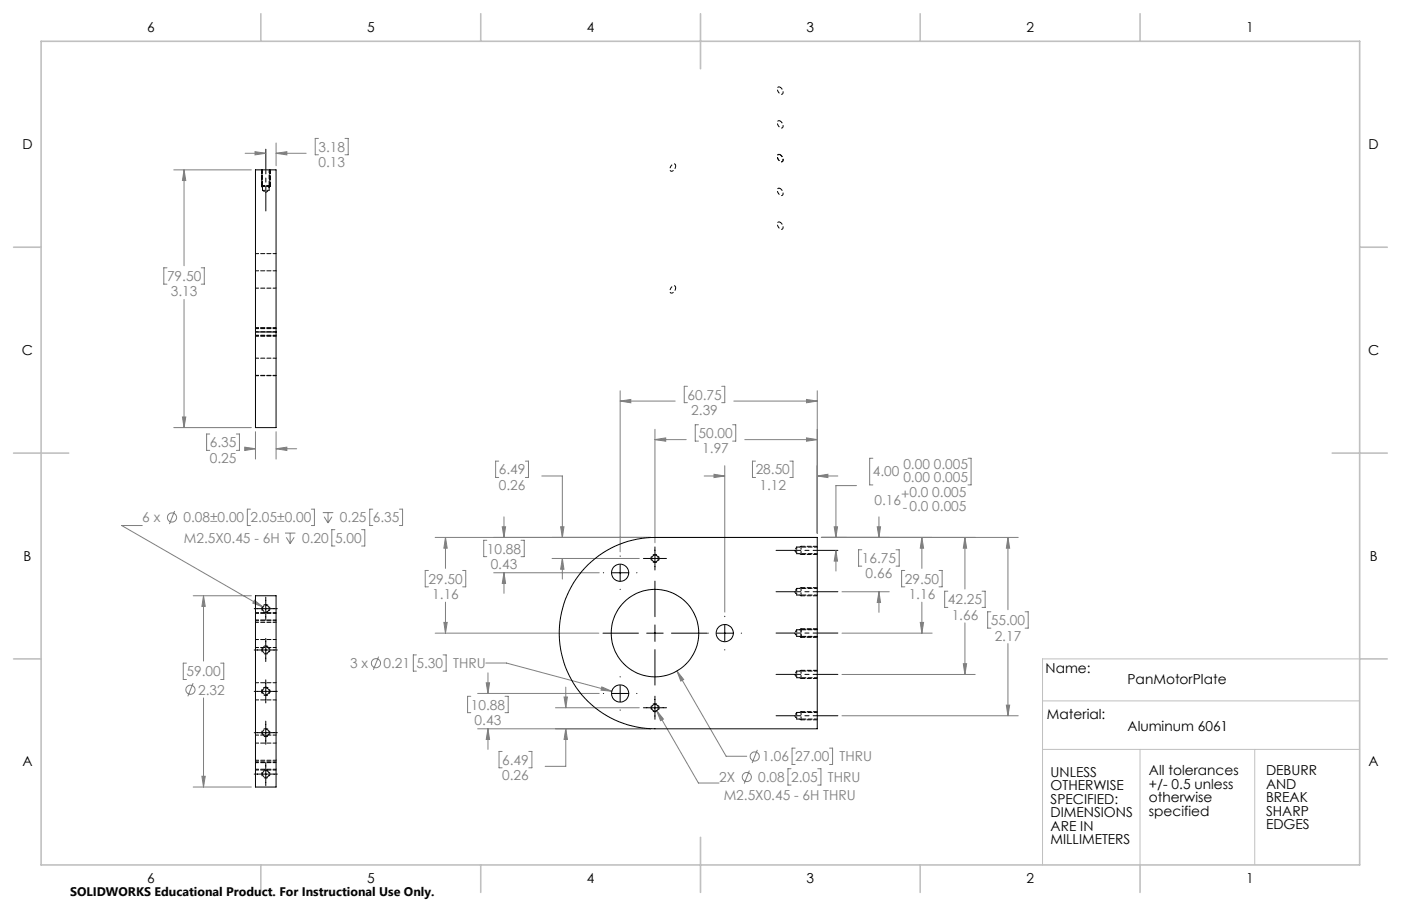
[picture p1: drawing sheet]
<svg xmlns="http://www.w3.org/2000/svg" width="432mm" height="279mm" viewBox="0 0 432 279" stroke-linecap="round" stroke-linejoin="round" font-family="sans-serif">
<g fill="none" stroke="#808080" stroke-width=".31">
<path d="M53.6 52.4h23.9M56.7 52.4l.6 3.3h-1.1zM56.7 52.4v29.6M75.6 47.3h6.3M78.6 46.8l3.3 .5-3.3 .5zM85.1 47.3l3.3-.5v1zM85.1 44.1v7M85.1 47.3h9.3M98.1 42.7h-.9v5h.9M106.3 42.7h1v5h-1M51.5 82.6h-1v5h1M56.7 92.4v39.5"/>
<path d="M62 82.6h1v5h-1M211.9 119.1h-1v5.1h1M222.4 119.1h1v5.1h-1M53.6 131.9h23.9M56.2 128.6h1.1l-.6 3.3zM64.6 133.8h-.9v5.1h.9M72.8 133.8h1v5.1h-1M75.4 137.9l3.3 .5-3.3 .5zM76.6 138.4h2.1M78.7 133.1v8.5M85.1 138.4l3.3-.5v1zM85.1 133.1v8.5"/>
<path d="M85.1 138.4h6.3M191.1 123.7l3.3-.5v1zM191.1 120.5v49.7M191.1 123.7h17M201.9 135.6l3.3-.6v1.1zM201.9 132.4v35M201.9 135.6h9.6M215.3 131h-1v5h1M225.8 131h1v5h-1M226.2 123.7h25.7M229.6 135.6h22.3M248.6 123.2l3.3 .5-3.3 .5z"/>
<path d="M248.6 135l3.3 .6-3.3 .5zM251.9 120.5v44M53.8 157.6l-1.6 4M77.2 157h-1v5.1h1M96 157h.9v5.1h-.9M99.5 158.1h3.2M99.9 159.3l1.2 2M101.1 158.1v3.2M102.3 159.3l-1.2 2M114.9 157h-1v5.1h1M123.1 157h1v5.1h-1M153.7 142.2h-.9v5h.9"/>
<path d="M155.3 159.4v6.3M161.9 142.2h1v5h-1M167 146.8h6.3v18.9M217 146.8h6.4M220.1 146.3l3.3 .5-3.3 .5zM223.4 143.6v45.2M232.9 142.2h-1v5h1M243.5 142.2h.9v5h-.9M251.9 146.8l3.3-.5v1zM251.9 146.8h6.3M264 149.8h-6.4v15.9M269 141.3h-1v8.2h1"/>
<path d="M270.9 159.4v6.3M298.3 141.3h1v8.2h-1M43.9 162.1h-6.4l43.5 25.1M87.8 164.4h3.3M88.2 165.7l1.2 1.9M89.4 164.4v3.2M90.7 165.7l-1.3 1.9M103.2 163.3h-.9v5.1h.9M111.4 163.3h1v5.1h-1M132 175.9h-.9v5.1h.9M134.1 165.7h66.5M137.3 165.7l.5 3.4h-1z"/>
<path d="M137.3 165.7v9.6M142.6 175.9h.9v5.1h-.9M150 166.6h-.9v5.1h.9M152.2 176.6h32.5M154.8 162.5h1l-.5 3.2zM155.3 176.6l.5 3.3h-1zM155.3 176.6v6.4M160.6 166.6h1v5.1h-1M170.1 172.2h26.9M172.8 162.5h1l-.5 3.2zM173.3 172.2l.5 3.3h-1zM173.3 172.2v6.4"/>
<path d="M253.2 165.7h60.6M257.1 162.5h1l-.5 3.2zM257.6 169.8l.5 3.2h-1zM257.6 169.8v6.3M265.6 169.5h-1v5.1h1M270.4 162.5h1l-.5 3.2zM276.2 169.5h.9v5.1h-.9M278.9 175.9h-1v5.1h1M284.1 165.7v9.6M284.1 165.7l.6 3.4h-1.1zM289.4 175.9h1v5.1h-1M297.4 165.7l.5 3.4h-1z"/>
<path d="M297.4 165.7v15.9M310.7 165.7v22.3M310.7 165.7l.5 3.4h-1zM59.5 183.7h18M62.7 183.7l.6 3.3h-1.1zM62.7 183.7v20.2M78.4 185.1l2.6 2.1-3.1-1.2zM134.1 195.3h50.5M136.8 191.9h1l-.5 3.4zM137.3 185.7v9.6M259.5 195.3h27.8M259.5 182.5h14.6"/>
<path d="M270.9 182.5v6.3M270.9 182.5l.5 3.3h-1zM283.6 191.9h1.1l-.6 3.4zM284.1 185.7v9.6M292.1 182.3h-1v5h1M297.4 192.1v15.9M302.7 182.3h.9v5h-.9M305.4 188.7h-1v5h1M310.7 198.5v22.2M315.9 188.7h1v5h-1M57.5 204.5h-1v5h1M59.5 210.7l-1.6 4"/>
<path d="M62.7 215.2v27.5M68 204.5h1v5h-1M116.7 202.5l-1.6 4.1M128.3 202h-.9v5h.9M136.6 202h.9v5h-.9M145.1 214.7h-1v5.1h1M147.2 213.9h37.5M149.7 204.5h6.4l32.5 8.7M149.9 210.6h1l-.5 3.3zM150.4 207.5v6.4M155.6 214.7h1v5.1h-1M171.2 218.3h25.8"/>
<path d="M173.8 214.9h1.1l-.5 3.4zM174.4 211.9v6.4M185.5 211.8l3.1 1.4-3.4-.4zM202.4 219.1l2.1 2.7-.9 .5zM202.4 219.1l12.9 22.4h6.3M208.6 206.9l2.1 2.7-.9 .4zM208.6 206.9l15.2 26.3h6.4M259.5 208h41.1M296.9 204.7h1l-.5 3.3zM310.2 217.5h1l-.5 3.2zM62.2 239.4h1.1l-.6 3.3zM147.2 224.8h53.4"/>
<path d="M150.4 224.8l.5 3.2h-1zM150.4 224.8v6.3M154.8 231.7h-1v5.1h1M163 231.7h.9v5.1h-.9M174.4 224.8l.5 3.2h-1.1zM174.4 224.8v11.5h-6.4M231 237.6l-1.6 4.1M233.4 231.2l-1.6 4.1M243.8 237.1h-.9v5h.9M245.1 230.7h-1v5.1h1M252 237.1h1v5h-1M255.7 230.7h.9v5.1h-.9"/>
<path d="M259.5 220.7h54.3M59.5 242.7h18"/>
<circle cx="53" cy="159.6" r="1.42"/>
<circle cx="58.7" cy="212.7" r="1.41"/>
<circle cx="115.9" cy="204.5" r="1.41"/>
<circle cx="230.2" cy="239.6" r="1.42"/>
<circle cx="232.6" cy="233.3" r="1.41"/>
</g>
<path d="M203.1 172.2a1.25 1.25 0 0 1-1.8 1.1 1.25 1.25 0 0 1-.1-2.1 1.25 1.25 0 0 1 1.9 .9v.1M81.9 186.4a1.25 1.25 0 0 0-1.1 1.9 1.25 1.25 0 0 0 2.2 .1 1.25 1.25 0 0 0-.9-1.9l-.2-.1M81.9 199.2a1.25 1.25 0 0 0-1.1 1.8 1.25 1.25 0 0 0 2.2 .2 1.25 1.25 0 0 0-.9-2h-.2M81.9 211.9a1.25 1.25 0 0 0-1.1 1.9 1.25 1.25 0 0 0 2.2 .1 1.25 1.25 0 0 0-.9-1.9l-.2-.1M203.1 218.2a1.25 1.25 0 0 1-1.8 1.2 1.25 1.25 0 0 1-.1-2.2 1.25 1.25 0 0 1 1.9 .9v.1M81.9 237.4a1.25 1.25 0 0 0-1.1 1.9 1.25 1.25 0 0 0 2.2 .1 1.25 1.25 0 0 0-.9-1.9l-.2-.1M81.9 224.7a1.25 1.25 0 0 0-1.1 1.8 1.25 1.25 0 0 0 2.2 .2 1.25 1.25 0 0 0-.9-2h-.2" fill="none" stroke="#000" stroke-width=".31" stroke-dasharray="1.3 .6" stroke-dashoffset=".5" stroke-linecap="butt"/>
<path d="M240.5 26.9a.7 .7 0 0 0-1 .3 .7 .7 0 0 0 .2 .9 .94 .94 0 0 0 .6 .8 .94 .94 0 0 0 1-.1l-.1-1-.7-.9M240.5 37.3a.7 .7 0 0 0-1 .3 .7 .7 0 0 0 .2 .9 .94 .94 0 0 0 .6 .8 .94 .94 0 0 0 1-.1l-.1-.9-.7-1M208.2 51.2a1.33 1.33 0 0 1-1.6 1.5 1.43 1.43 0 0 1 1.5-2l.1 .5M240.5 58.2a.7 .7 0 0 0-1 .2 .7 .7 0 0 0 .2 .9 .94 .94 0 0 0 .6 .9 .94 .94 0 0 0 1-.2l-.1-.9-.7-.9M240.5 47.7a.7 .7 0 0 0-1 .3 .7 .7 0 0 0 .2 .9 .94 .94 0 0 0 .6 .8 .94 .94 0 0 0 1-.1l-.1-.9-.7-1M240.5 68.6a.7 .7 0 0 0-1 .2 .7 .7 0 0 0 .2 .9 .94 .94 0 0 0 .6 .9 .94 .94 0 0 0 1-.2l-.1-.9-.7-.9M208.2 88.7a1.33 1.33 0 0 1-1.6 1.5 1.43 1.43 0 0 1 1.5-2l.1 .5" fill="none" stroke="#000" stroke-width=".31" stroke-dasharray="1.3 .6" stroke-dashoffset=".3" stroke-linecap="butt"/>
<path d="M81.9 46v19.1M239.2 169.7h19M239.2 182.5h19M239.2 195.2h19M239.2 208h19M239.2 220.7h19" fill="none" stroke="#000" stroke-width=".31" stroke-dasharray="15.2 1.3 1.3 1.3" stroke-dashoffset="7.6"/>
<path d="M321.3 216.1h97.8M419.1 203.2h-97.8v63.5M321.3 231.1h97.8M351.4 231.1v35.6M386.7 231.1v35.6" fill="none" stroke="#c0c0c0" stroke-width=".31"/>
<g fill="none" stroke="#c0c0c0" stroke-width=".5">
<path d="M12.7 12.7h406.4v254h-406.4zM80.4 4.2v8.5M148.2 4.2v8.5M215.9 4.2v17M283.6 4.2v8.5M351.4 4.2v8.5M4.2 76.2h8.5M419.1 76.2h8.5M4.2 139.7h17M410.6 139.7h17M4.2 203.2h8.5M419.1 203.2h8.5"/>
<path d="M215.9 258.2v17M80.4 266.7v8.5M148.2 266.7v8.5M283.6 266.7v8.5M351.4 266.7v8.5"/>
</g>
<path d="M80.7 57.4h2.5M85.1 103.6h-6.3M85.1 101.1h-6.3M246.9 168.5v2.5M85.1 191.4h-6.3M85.1 188.9h-6.3M246.9 181.2v2.5M246.9 194v2.5M246.9 219.5v2.5M246.9 206.7v2.5M85.1 237.5h-6.3M85.1 235h-6.3" fill="none" stroke="#000" stroke-width=".31" stroke-dasharray="1.3 .6" stroke-dashoffset=".3"/>
<g fill="none" stroke="#000" stroke-width=".31" stroke-dasharray="1.3 .6">
<path d="M80.7 52.4v5M80.7 57.4l.2 .4M83.2 52.4v5M83.2 57.4l-.2 .4M246.9 168.5l-.4 .2M246.9 171l-.4-.2M251.9 171h-5M251.9 168.5h-5M246.9 181.2l-.4 .3M246.9 183.7l-.4-.2M246.9 194l-.4 .2M246.9 196.5l-.4-.2"/>
<path d="M251.9 183.7h-5M251.9 181.2h-5M251.9 196.5h-5M251.9 194h-5M246.9 219.5l-.4 .2M246.9 206.7l-.4 .3M246.9 209.2l-.4-.2M251.9 219.5h-5M251.9 209.2h-5M251.9 206.7h-5M246.9 222l-.4-.2M251.9 222h-5"/>
</g>
<g fill="none" stroke="#000" stroke-width=".31">
<path d="M185.9 176.6h.2M188.6 176.6h5.1M191.1 171.4v.2M191.1 174.1v5.1M196.2 176.6h.1M198.3 172.2h7.1M201.9 168.7v7.1M201.9 179.2v11M78.4 187.7h7.1M81.9 184.1v7.2M81.9 196.9v7.1M185.8 195.3h11"/>
<path d="M191.1 181.7v.1M199.3 195.3h5.1M201.9 192.7v5.1M206.9 195.3h11M218.2 195.3h.1M220.8 195.3h5.1M223.4 190v.2M223.4 192.7v5.1M228.5 195.3h.1M78.4 200.4h7.1M78.4 213.2h7.1M81.9 209.7v7.1"/>
<path d="M185.9 213.9h.2M188.6 213.9h5.1M191.1 208.7v.1M191.1 211.3v5.1M191.1 218.9v.1M196.2 213.9h.1M198.3 218.3h7.1M201.9 200.3v11M201.9 214.7v7.1M223.4 200.3v.1M78.4 238.7h7.1M78.4 226h7.1"/>
<path d="M81.9 222.4v7.1M81.9 235.2v7.1"/>
</g>
<path d="M78.4 185.1l-.5 .9 3.1 1.2zM62.7 183.7l.6 3.3h-1.1zM62.2 239.4h1.1l-.6 3.3zM185.5 211.8l-.3 1 3.4 .4zM208.6 206.9l1.2 3.1 .9-.4zM251.9 146.8l3.3-.5v1zM220.1 146.3l3.3 .5-3.3 .5zM248.6 123.2l3.3 .5-3.3 .5zM191.1 123.7l3.3-.5v1zM248.6 135l3.3 .6-3.3 .5zM201.9 135.6l3.3-.6v1.1zM202.4 219.1l1.2 3.2 .9-.5zM172.8 162.5h1l-.5 3.2zM173.3 172.2l.5 3.3h-1zM154.8 162.5h1l-.5 3.2zM155.3 176.6l.5 3.3h-1zM137.3 165.7l.5 3.4h-1zM136.8 191.9h1l-.5 3.4zM174.4 224.8l.5 3.2h-1.1zM173.8 214.9h1.1l-.5 3.4zM150.4 224.8l.5 3.2h-1zM149.9 210.6h1l-.5 3.3zM257.1 162.5h1l-.5 3.2zM257.6 169.8l.5 3.2h-1zM270.4 162.5h1l-.5 3.2zM270.9 182.5l.5 3.3h-1zM310.7 165.7l.5 3.4h-1zM310.2 217.5h1l-.5 3.2zM284.1 165.7l.6 3.4h-1.1zM283.6 191.9h1.1l-.6 3.4zM297.4 165.7l.5 3.4h-1zM296.9 204.7h1l-.5 3.3zM56.2 128.6h1.1l-.6 3.3zM56.7 52.4l.6 3.3h-1.1zM78.6 46.8l3.3 .5-3.3 .5zM85.1 47.3l3.3-.5v1zM75.4 137.9l3.3 .5-3.3 .5zM85.1 138.4l3.3-.5v1z" fill="#808080"/>
<g fill="none" stroke="#000" stroke-width=".31">
<path d="M78.7 102.4v29.5h6.4v-29.5M78.7 102.4v-50h6.4v50M78.7 102.4h6.4M181.3 174.1a29.6 29.6 0 0 1 20.6-8.4h50v59.1h-50a29.5 29.5 0 0 1-27.4-18.4 29.5 29.5 0 0 1 6.8-32.3zM78.7 183.7h6.4v59h-6.4z"/>
<circle cx="191.1" cy="176.6" r="2.65"/>
<circle cx="201.9" cy="172.2" r="1.01"/>
<circle cx="201.9" cy="195.2" r="13.5"/>
<circle cx="223.4" cy="195.3" r="2.65"/>
<circle cx="191.1" cy="213.9" r="2.65"/>
<circle cx="201.9" cy="218.3" r="1.01"/>
</g>
<g fill="none" stroke="#000" stroke-width=".31" stroke-dasharray="1.3 .6" stroke-dashoffset=".3">
<path d="M80.9 52.4v6.3M83 58.7v-6.3M85.1 78.2h-6.3M78.8 83.5h6.3M85.1 88.9h-6.3M78.8 103.4h6.3M78.8 115.8h6.3M78.8 115.9h6.3M85.1 102.4h-6.3M85.1 101.3h-6.3M85.1 110.5h-6.3M245.5 170.8h6.4"/>
<path d="M251.9 168.7h-6.4M78.8 197.2h6.3M78.8 191.2h6.3M80.9 187.7a1.02 1.02 0 0 1 1.5-.9 1.02 1.02 0 0 1 .2 1.7 1.02 1.02 0 0 1-1.7-.5v-.3M85.1 199.7h-6.3M85.1 191.9h-6.3M85.1 189.2h-6.3M245.5 183.5h6.4M245.5 196.3h6.4M251.9 181.5h-6.4M251.9 194.2h-6.4M78.8 215.8h6.3"/>
<path d="M80.9 200.4a1.02 1.02 0 0 1 1.5-.9 1.02 1.02 0 0 1 .2 1.7 1.02 1.02 0 0 1-1.7-.5v-.3M80.9 213.2a1.02 1.02 0 0 1 1.5-.9 1.02 1.02 0 0 1 .2 1.7 1.02 1.02 0 0 1-1.7-.5v-.3M85.1 210.5h-6.3M245.5 209h6.4M251.9 219.7h-6.4M251.9 207h-6.4M78.8 226.7h6.3M78.8 234.5h6.3M78.8 237.2h6.3M80.9 238.7a1.02 1.02 0 0 1 1.5-.9 1.02 1.02 0 0 1 .2 1.7 1.02 1.02 0 0 1-1.7-.5v-.3M80.9 225.9a1.02 1.02 0 0 1 1.5-.9 1.02 1.02 0 0 1 .2 1.7 1.02 1.02 0 0 1-1.7-.5v-.3M85.1 229.2h-6.3"/>
<path d="M85.1 235.2h-6.3M245.5 221.8h6.4"/>
</g>
<g fill="none" stroke="#000" stroke-width=".31" stroke-dasharray="1.3 .6" stroke-dashoffset=".6">
<path d="M80.9 58.7h2.1M80.9 58.7l1 .6M81.9 59.3l1.1-.6M244.9 169.7l.6 1.1M245.5 168.7v2.1M245.5 168.7l-.6 1M244.9 195.2l.6 1.1M244.9 182.5l.6 1M245.5 194.2v2.1M245.5 181.5v2M245.5 194.2l-.6 1M245.5 181.5l-.6 1"/>
<path d="M244.9 208l.6 1M245.5 219.7v2.1M245.5 207v2M245.5 219.7l-.6 1M245.5 207l-.6 1M244.9 220.7l.6 1.1"/>
</g>
<g font-size="4.2">
<text x="45.4" y="9.9">6</text>
<text x="113.1" y="9.9">5</text>
<text x="180.9" y="9.9">4</text>
<text x="248.6" y="9.9">3</text>
<text x="316.3" y="9.9">2</text>
<text x="384.1" y="9.9">1</text>
<text x="6.9" y="45.9">D</text>
<text x="421.8" y="45.9">D</text>
<text x="6.7" y="109.4">C</text>
<text x="421.6" y="109.4">C</text>
<text x="7.2" y="172.9">B</text>
<text x="422.1" y="172.9">B</text>
<text x="322.2" y="207.5">Name:</text>
<text x="347.5" y="210.8">PanMotorPlate</text>
<text x="322.7" y="221.7">Material:</text>
<text x="347.5" y="225.6">Aluminum 6061</text>
<text x="6.9" y="236.4">A</text>
<text x="323.8" y="239.5">UNLESS</text>
<text x="354.1" y="239.1">All tolerances</text>
<text x="390.2" y="239.1">DEBURR</text>
<text x="421.8" y="236.4">A</text>
<text x="323.8" y="243.7">OTHERWISE</text>
<text x="354.1" y="243.3">+/- 0.5 unless</text>
<text x="390.2" y="243.3">AND</text>
<text x="323.8" y="247.9">SPECIFIED:</text>
<text x="354.1" y="247.4">otherwise</text>
<text x="354.1" y="251.6">specified</text>
<text x="390.2" y="247.4">BREAK</text>
<text x="390.2" y="251.6">SHARP</text>
<text x="323.8" y="252">DIMENSIONS</text>
<text x="323.8" y="256.2">ARE IN</text>
<text x="390.2" y="255.8">EDGES</text>
<text x="323.8" y="260.4">MILLIMETERS</text>
<text x="45.4" y="272.4">6</text>
<text x="113.1" y="272.4">5</text>
<text x="180.9" y="272.4">4</text>
<text x="248.6" y="272.4">3</text>
<text x="316.3" y="272.4">2</text>
<text x="384.1" y="272.4">1</text>
</g>
<g font-size="4.2" fill="#808080">
<text x="98.2" y="46.8">3.18</text>
<text x="98.2" y="51.5">0.13</text>
<text x="51.5" y="86.7">79.50</text>
<text x="52.7" y="91.4">3.13</text>
<text x="211.9" y="123.2">60.75</text>
<text x="213.1" y="128">2.39</text>
<text x="64.7" y="137.9">6.35</text>
<text x="215.3" y="135.1">50.00</text>
<text x="64.7" y="142.7">0.25</text>
<text x="216.4" y="139.8">1.97</text>
<text x="153.7" y="146.3">6.49</text>
<text x="232.9" y="146.3">28.50</text>
<text x="269" y="146.8">4.00</text>
<text x="278.4" y="144.5">0.00 0.005</text>
<text x="278.4" y="148.6">0.00 0.005</text>
<text x="153.7" y="151.1">0.26</text>
<text x="234.1" y="151.1">1.12</text>
<text x="269.5" y="155.7">0.16</text>
<text x="277.7" y="153.8">+0.0 0.005</text>
<text x="43.9" y="161.1">6 x</text>
<text x="56.5" y="161.1">0.08±0.00</text>
<text x="77.2" y="161.1">2.05±0.00</text>
<text x="104.8" y="161.1">0.25</text>
<text x="114.9" y="161.1">6.35</text>
<text x="278.3" y="157.9">-0.0 0.005</text>
<text x="56.7" y="167.5">M2.5X0.45 - 6H</text>
<text x="93.1" y="167.5">0.20</text>
<text x="103.3" y="167.5">5.00</text>
<text x="150.1" y="170.7">10.88</text>
<text x="265.6" y="173.7">16.75</text>
<text x="151.2" y="175.5">0.43</text>
<text x="266.8" y="178.4">0.66</text>
<text x="132.1" y="180">29.50</text>
<text x="133.2" y="184.8">1.16</text>
<text x="278.9" y="180">29.50</text>
<text x="280.1" y="184.8">1.16</text>
<text x="292.1" y="186.4">42.25</text>
<text x="293.3" y="191.2">1.66</text>
<text x="305.4" y="192.8">55.00</text>
<text x="306.6" y="197.5">2.17</text>
<text x="57.5" y="208.6">59.00</text>
<text x="107.9" y="206.1">3 x</text>
<text x="118.2" y="206.1">0.21</text>
<text x="128.4" y="206.1">5.30</text>
<text x="139.7" y="206.1">THRU</text>
<text x="61" y="214.3">2.32</text>
<text x="145.1" y="218.8">10.88</text>
<text x="146.3" y="223.6">0.43</text>
<text x="154.8" y="235.8">6.49</text>
<text x="235" y="234.8">1.06</text>
<text x="245.1" y="234.8">27.00</text>
<text x="258.8" y="234.8">THRU</text>
<text x="154.8" y="240.6">0.26</text>
<text x="221.6" y="241.2">2X</text>
<text x="233.7" y="241.2">0.08</text>
<text x="243.8" y="241.2">2.05</text>
<text x="255.2" y="241.2">THRU</text>
<text x="223" y="246.9">M2.5X0.45 - 6H THRU</text>
</g>
<text font-size="3.8" x="21.6" y="276.3">SOLIDWORKS Educational Product. For Instructional Use Only.</text>
</svg>
